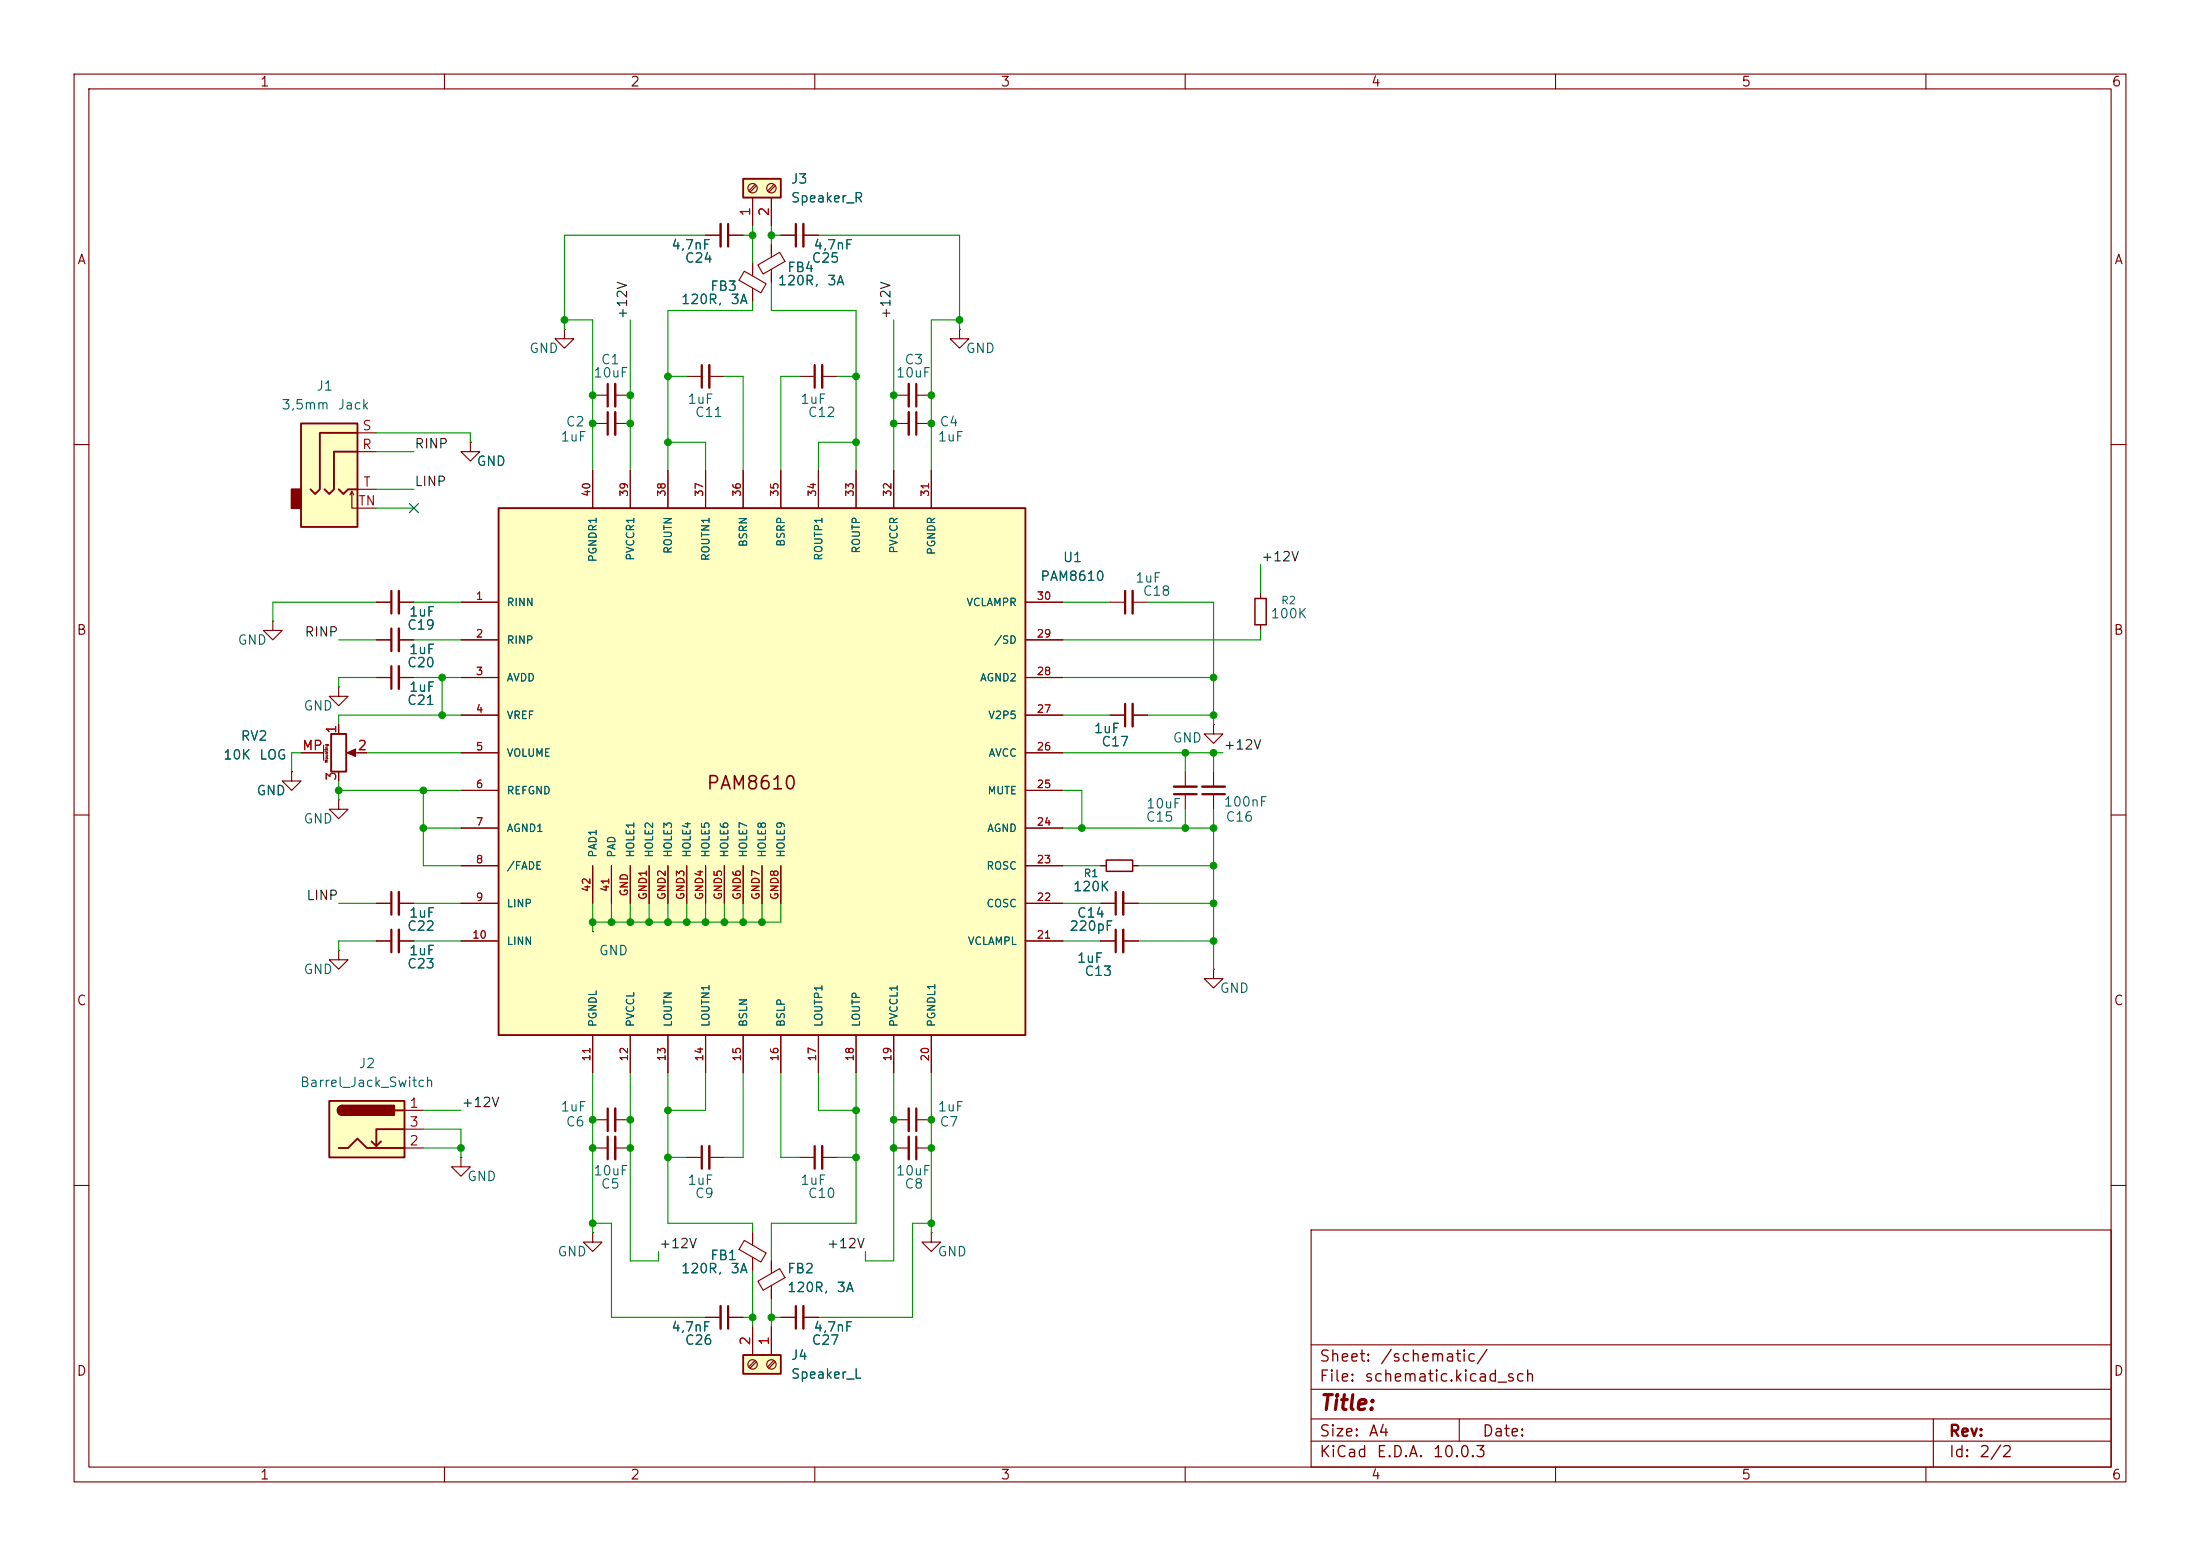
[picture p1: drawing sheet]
<svg xmlns="http://www.w3.org/2000/svg" width="297mm" height="210mm" viewBox="0 0 297 210" stroke-linecap="round" stroke-linejoin="round" font-family="sans-serif">
<g fill="none" stroke="#840000" stroke-width=".15">
<path d="M10 10h277v190h-277zM12 12h273v186h-273zM60 10v2M110 10v2M160 10v2M210 10v2M260 10v2M10 60h2M285 60h2M50.8 86.4h2M53.8 86.4h2.1M10 110h2"/>
<path d="M285 110h2M62.2 156.2v1.3h1.3l-1.3 1.3-1.2-1.3h1.2M62.2 156.2h.1M80 154.9h2M80 151.1h2M83.1 154.9h2M83.1 151.1h2M92.7 156.2h2M95.8 156.2h2M120.6 151.1h2.1M123.7 151.1h2M10 160h2"/>
<path d="M95.2 177.8h2.1M98.3 177.8h2M100.5 167.4l2.9 1.7-.7 1.2-2.9-1.7zM101.6 166.4v1.6M101.6 169.7v1.8M177 166h108v32h-108zM285 160h2M60 198v2M110 198v2M160 198v2M177 194.5h108M177 191.5h108"/>
<path d="M177 187.5h108M177 181.5h108M197 191.5v3M210 198v2M260 198v2M261 191.5v6.5"/>
</g>
<path d="M52.8 84.8v3.1M82 149.6v3.1M82 153.4v3.1M94.7 154.7v3M123.7 149.6v3.1M98.3 176.3v3" fill="none" stroke="#840000" stroke-width=".3"/>
<path d="M53.8 84.8v3.1M83.1 149.6v3.1M83.1 153.4v3.1M95.8 154.7v3M122.7 149.6v3.1M97.3 176.3v3" fill="none" stroke="#840000" stroke-width=".33"/>
<path d="M100.3 182.9h5.1v2.5h-5.1z" fill="#ffffc2"/>
<path d="M100.3 182.9h5.1v2.5h-5.1z" fill="none" stroke="#840000" stroke-width=".25"/>
<g fill="none" stroke="#840000" stroke-width=".15">
<path d="M149.9 96.5h2M149.9 81.3h2M152.9 96.5h2M152.9 81.3h2M163.8 97.8v1.3h1.3l-1.3 1.2-1.2-1.2h1.2M163.8 97.8h.1M170.2 80v.8M170.2 84.3v.8M160 104.1v2.1M160 107.2v2M163.8 104.1v2.1M163.8 107.2v2"/>
<path d="M80 125.7v1.3h1.3l-1.3 1.3-1.3-1.3h1.3M80 125.7h.1M107.9 156.2h2.1M111 156.2h2M120.6 154.9h2.1M123.7 154.9h2M101.6 179.1v3.8M102.3 172.9l3-1.7 .7 1.2-3 1.7zM104.1 170.2v1.6M104.1 173.5v1.8M104.1 179.1v3.8M105.4 177.8h2"/>
<path d="M108.5 177.8h2M125.7 166.4v1.2h1.3l-1.3 1.3-1.2-1.3h1.2M125.7 166.4h.1M101.9 183.6l-.8 .9M102.1 183.8l-.8 .9M104.5 183.6l-.9 .9M104.6 183.8l-.8 .9"/>
<circle cx="101.6" cy="184.1" r=".63"/>
<circle cx="104.1" cy="184.1" r=".63"/>
</g>
<path d="M151.9 79.8v3M151.9 95v3M158.5 107.2h3M162.3 107.2h3.1M110 154.7v3M123.7 153.4v3.1M107.4 176.3v3" fill="none" stroke="#840000" stroke-width=".3"/>
<path d="M152.9 79.8v3M152.9 95v3M158.5 106.2h3M162.3 106.2h3.1M111 154.7v3M122.7 153.4v3.1M108.5 176.3v3" fill="none" stroke="#840000" stroke-width=".33"/>
<path d="M169.4 80.8h1.5v3.5h-1.5z" fill="none" stroke="#840000" stroke-width=".2"/>
<path d="M44.4 148.6h10.2v7.6h-10.2z" fill="#ffffc2"/>
<path d="M44.4 148.6h10.2v7.6h-10.2zM45.7 154.9h1.3l1.3-1.2 1.2 1.2h5.1M46.2 149.2a.64 .64 0 0 0-.6 .7 .64 .64 0 0 0 .6 .6M51.4 154.1l-.6 .6M53.3 149.9h1.3M54.6 152.4h-3.8v2.3l-.6-.6" fill="none" stroke="#840000" stroke-width=".25"/>
<g fill="#840000" stroke="#840000" stroke-width=".25">
<path d="M45.8 149.4l.4-.2v1.3a.63 .63 0 0 1-.6-.4 .63 .63 0 0 1 .2-.7z"/>
<path d="M46.2 149.2h7v1.3h-7z"/>
</g>
<path d="M45.7 128.3v1.2h-1.3l1.3 1.3 1.3-1.3h-1.3M45.7 128.3h.1M50.8 127h2M53.8 127h2.1M54.6 149.9h2.5M54.6 154.9h2.5M54.6 152.4h2.5" fill="none" stroke="#840000" stroke-width=".15"/>
<path d="M52.8 125.5v3" fill="none" stroke="#840000" stroke-width=".3"/>
<path d="M53.8 125.5v3" fill="none" stroke="#840000" stroke-width=".33"/>
<path d="M67.3 68.6h71.1v71.1h-71.1z" fill="#ffffc2"/>
<path d="M67.3 68.6h71.1v71.1h-71.1z" fill="none" stroke="#840000" stroke-width=".25"/>
<g fill="none" stroke="#840000" stroke-width=".15">
<path d="M95.2 31.8h2.1M98.3 31.8h2M100.5 36.6l2.9 1.7-.7 1.2-2.9-1.7zM101.6 35.6v1.6M101.6 38.9v1.7M105.4 31.8h2M108.5 31.8h2M63.5 59.7v1.3h1.3l-1.3 1.2-1.3-1.2h1.3M63.5 59.7h.1M76.2 44.5v1.2h-1.3l1.3 1.3 1.3-1.3h-1.3M76.2 44.5h.1M80 57.2h2"/>
<path d="M80 53.3h2M83.1 57.2h2M83.1 53.3h2M92.7 50.8h2M95.8 50.8h2M80 63.5v5.1M85.1 63.5v5.1M90.2 63.5v5.1M95.2 63.5v5.1M100.3 63.5v5.1M105.4 63.5v5.1M110.5 63.5v5.1"/>
<path d="M115.6 63.5v5.1M120.6 63.5v5.1M125.7 63.5v5.1M62.2 81.3h5.1M62.2 86.4h5.1M62.2 91.4h5.1M62.2 96.5h5.1M138.4 81.3h5.1M138.4 86.4h5.1M138.4 91.4h5.1M138.4 96.5h5.1M62.2 101.6h5.1"/>
<path d="M62.2 106.7h5.1M62.2 111.8h5.1M62.2 116.8h5.1M80 116.8v5.1M82.5 116.8v5.1M85.1 116.8v5.1M87.6 116.8v5.1M90.2 116.8v5.1M92.7 116.8v5.1M95.2 116.8v5.1M97.8 116.8v5.1M100.3 116.8v5.1"/>
<path d="M102.9 116.8v5.1M105.4 116.8v5.1M138.4 101.6h5.1M138.4 106.7h5.1M138.4 111.8h5.1M138.4 116.8h5.1M148.6 116.8h.8M152.9 116.8h.8M62.2 121.9h5.1M62.2 127h5.1M80 139.7v5.1M85.1 139.7v5.1"/>
<path d="M90.2 139.7v5.1M95.2 139.7v5.1M100.3 139.7v5.1M105.4 139.7v5.1M110.5 139.7v5.1M115.6 139.7v5.1M120.6 139.7v5.1M125.7 139.7v5.1M138.4 121.9h5.1M138.4 127h5.1M148.6 121.9h2M148.6 127h2"/>
<path d="M151.6 121.9h2.1M151.6 127h2.1M163.8 130.8v1.3h1.3l-1.3 1.3-1.2-1.3h1.2M163.8 130.8h.1M80 166.4v1.2h-1.3l1.3 1.3 1.3-1.3h-1.3M80 166.4h.1"/>
</g>
<path d="M98.3 30.2v3.1M107.4 30.2v3.1M82 51.8v3.1M82 55.6v3.1M94.7 49.3v3M150.6 120.4v3M150.6 125.5v3" fill="none" stroke="#840000" stroke-width=".3"/>
<path d="M97.3 30.2v3.1M108.5 30.2v3.1M83.1 51.8v3.1M83.1 55.6v3.1M95.8 49.3v3M151.6 120.4v3M151.6 125.5v3" fill="none" stroke="#840000" stroke-width=".33"/>
<path d="M149.4 116.1h3.5v1.5h-3.5z" fill="none" stroke="#840000" stroke-width=".2"/>
<path d="M100.3 24.1h5.1v2.6h-5.1z" fill="#ffffc2"/>
<path d="M100.3 24.1h5.1v2.6h-5.1z" fill="none" stroke="#840000" stroke-width=".25"/>
<g fill="none" stroke="#840000" stroke-width=".15">
<path d="M101.6 26.7v3.8M101.9 24.9l-.8 .9M102.1 25.1l-.8 .8M104.1 26.7v3.8M104.5 24.9l-.9 .9M104.6 25.1l-.8 .8"/>
<circle cx="101.6" cy="25.4" r=".63"/>
<circle cx="104.1" cy="25.4" r=".63"/>
</g>
<path d="M40.6 57.2h7.7v13.9h-7.7z" fill="#ffffc2"/>
<path d="M39.4 66h1.2v2.6h-1.2z" fill="#840000" stroke="#840000" stroke-width=".25"/>
<path d="M40.6 57.2h7.7v13.9h-7.7zM48.3 58.4h-5.1v7.6l-.7 .7-.6-.7M45.7 66l.7 .7 .6-.7h1.3M48.3 61h-3.2v5l-.7 .7-.6-.7M44.7 99.1h2v5h-2z" fill="none" stroke="#840000" stroke-width=".25"/>
<g fill="none" stroke="#840000" stroke-width=".15">
<path d="M95.2 31.8h2.1M98.3 31.8h2M101.6 26.7v3.8M101.6 35.6v1.2M101.6 39.4v1.2M102.3 35.8l3-1.7 .7 1.2-3 1.7zM104.1 26.7v3.8M104.1 33v1.7M104.1 36.3v1.8M105.4 31.8h2M108.5 31.8h2M48.3 58.4h2.5"/>
<path d="M63.5 59.7h.1M107.9 50.8h2.1M111 50.8h2M120.6 57.2h2.1M120.6 53.3h2.1M123.7 57.2h2M123.7 53.3h2M129.5 44.5v1.2h1.3l-1.3 1.3-1.2-1.3h1.2M129.5 44.5h.1M47.2 66.8l.3-.5v2.3h3.3M47.5 66.3l.3 .5M48.3 61h2.5"/>
<path d="M48.3 66h2.5M80 63.5v5.1M85.1 63.5v5.1M90.2 63.5v5.1M95.2 63.5v5.1M100.3 63.5v5.1M105.4 63.5v5.1M110.5 63.5v5.1M115.6 63.5v5.1M120.6 63.5v5.1M125.7 63.5v5.1M36.8 83.8v1.3h-1.2l1.2 1.3 1.3-1.3h-1.3"/>
<path d="M36.8 83.8h.1M45.7 92.7v1.3h-1.3l1.3 1.3 1.3-1.3h-1.3M45.7 92.7h.1M45.7 97.8v1.3M50.8 91.4h2M50.8 81.3h2M50.8 86.4h2M53.8 91.4h2.1M53.8 81.3h2.1M53.8 86.4h2.1M62.2 91.4h5.1M62.2 81.3h5.1"/>
<path d="M62.2 86.4h5.1M62.2 96.5h5.1M138.4 91.4h5.1M138.4 81.3h5.1M138.4 86.4h5.1M138.4 96.5h5.1M149.9 96.5h2M152.9 96.5h2M39.4 104.1v1.3h-1.3l1.3 1.3 1.2-1.3h-1.2M39.4 104.1h.1M40.6 101.6h3.1M43.7 100.6v2"/>
<path d="M45.7 108v1.2h-1.3l1.3 1.3 1.3-1.3h-1.3M45.7 108h.1M45.7 104.1v1.3M47.2 101.6h2.3M62.2 101.6h5.1M62.2 116.8h5.1M62.2 106.7h5.1M62.2 111.8h5.1M80 116.8v5.1M82.5 116.8v5.1M85.1 116.8v5.1M87.6 116.8v5.1"/>
<path d="M90.2 116.8v5.1M92.7 116.8v5.1M95.2 116.8v5.1M97.8 116.8v5.1M100.3 116.8v5.1M102.9 116.8v5.1M105.4 116.8v5.1M138.4 101.6h5.1M138.4 116.8h5.1M138.4 106.7h5.1M138.4 111.8h5.1M148.6 116.8h.8"/>
<path d="M152.9 116.8h.8M50.8 121.9h2M50.8 127h2M53.8 121.9h2.1M53.8 127h2.1M62.2 121.9h5.1M62.2 127h5.1M80 125.7h.1M80 139.7v5.1M85.1 139.7v5.1M90.2 139.7v5.1M95.2 139.7v5.1"/>
<path d="M100.3 139.7v5.1M105.4 139.7v5.1M110.5 139.7v5.1M115.6 139.7v5.1M120.6 139.7v5.1M125.7 139.7v5.1M138.4 121.9h5.1M138.4 127h5.1M148.6 121.9h2M148.6 127h2M151.6 121.9h2.1M151.6 127h2.1"/>
<path d="M95.2 177.8h2.1M98.3 177.8h2M101.6 166.4v1.2M101.6 170.2v1.3M101.6 179.1v3.8M104.1 170.2v1.3M104.1 174v1.3M104.1 179.1v3.8M105.4 177.8h2M108.5 177.8h2"/>
</g>
<path d="M110 49.3v3M123.7 51.8v3.1M123.7 55.6v3.1M52.8 79.8v3M52.8 89.9v3.1M52.8 120.4v3" fill="none" stroke="#840000" stroke-width=".3"/>
<path d="M111 49.3v3M122.7 51.8v3.1M122.7 55.6v3.1M53.8 79.8v3M53.8 89.9v3.1M53.8 120.4v3" fill="none" stroke="#840000" stroke-width=".33"/>
<path d="M46.9 101.6l1.1-.5v1z" fill="#840000" stroke="#840000" stroke-width=".15"/>
<g fill="none" stroke="#009600" stroke-width=".15">
<path d="M95.2 31.8h-19v12.7M100.3 31.8h1.3M101.6 30.5v5.1M104.1 38.1v3.8h11.5v21.6M104.1 31.8h1.3M104.1 30.5v2.5M110.5 31.8h19v12.7M50.8 58.4h12.7v1.3M76.2 43.2h3.8v20.3M85.1 43.2v20.3M90.2 59.7h5v3.8M90.2 50.8h2.5"/>
<path d="M97.8 50.8h2.5v12.7M101.6 40.6v1.3h-11.4v21.6M107.9 50.8h-2.5v12.7M113 50.8h2.6M115.6 59.7h-5.1v3.8M120.6 43.2v20.3M129.5 43.2h-3.8v20.3M50.8 68.6h5.1M50.8 66h5.1M50.8 61h5.1M170.2 76.2v3.8M45.7 86.4h5.1"/>
<path d="M50.8 91.4h-5.1v1.3M50.8 81.3h-14v2.5M55.9 91.4h6.3M55.9 86.4h6.3M55.9 81.3h6.3M59.7 91.4v5.1M62.2 96.5h-16.5v1.3M143.5 96.5h6.4M143.5 91.4h20.3M143.5 81.3h6.4M154.9 96.5h8.9M154.9 81.3h8.9v16.5"/>
<path d="M170.2 85.1v1.3h-26.7M40.6 101.6h-1.2v2.5M45.7 105.4v2.6M45.7 106.7h16.5M49.5 101.6h12.7M57.1 106.7v10.1h5.1M57.1 111.8h5.1M143.5 101.6h21.6M143.5 106.7h2.5v5.1M143.5 116.8h5.1M143.5 111.8h20.3M153.7 116.8h10.1"/>
<path d="M160 101.6v2.5M160 109.2v2.6M163.8 101.6v2.5M163.8 109.2v21.6M45.7 121.9h5.1M50.8 127h-5.1v1.3M55.9 127h6.3M55.9 121.9h6.3M80 121.9v3.8M82.5 121.9v2.6M85.1 121.9v2.6M87.6 121.9v2.6"/>
<path d="M90.2 121.9v2.6M92.7 121.9v2.6M95.2 121.9v2.6M97.8 121.9v2.6M100.3 121.9v2.6M102.9 121.9v2.6M105.4 121.9v2.6h-25.4M143.5 127h5.1M143.5 121.9h5.1M153.7 127h10.1M153.7 121.9h10.1M57.1 149.9h5.1"/>
<path d="M57.1 152.4h5.1v3.8M57.1 154.9h5.1M80 144.8v21.6M85.1 144.8v25.4h3.8v-1.3M90.2 144.8v20.3h11.4v1.3M90.2 156.2h2.5M95.2 144.8v5.1h-5M100.3 144.8v11.4h-2.5M105.4 144.8v11.4h2.5M110.5 144.8v5.1h5.1M113 156.2h2.6M115.6 144.8v20.3h-11.5v5.1"/>
<path d="M120.6 144.8v25.4h-3.8v-1.3M125.7 144.8v21.6M80 165.1h2.5v12.7h12.7M100.3 177.8h1.3M101.6 171.5v7.6M104.1 175.3v3.8M104.1 177.8h1.3M125.7 165.1h-2.5v12.7h-12.7"/>
</g>
<path d="M55.3 68l1.2 1.2M56.5 68l-1.2 1.2" fill="none" stroke="#000084" stroke-width=".15"/>
<g fill="#009600" stroke="#009600" stroke-width=".14">
<circle cx="80" cy="154.9" r=".46"/>
<circle cx="92.7" cy="124.5" r=".46"/>
<circle cx="90.2" cy="124.5" r=".46"/>
<circle cx="85.1" cy="154.9" r=".46"/>
<circle cx="85.1" cy="151.1" r=".46"/>
<circle cx="80" cy="151.1" r=".46"/>
<circle cx="82.5" cy="124.5" r=".46"/>
<circle cx="87.6" cy="124.5" r=".46"/>
<circle cx="80" cy="124.5" r=".46"/>
<circle cx="90.2" cy="156.2" r=".46"/>
<circle cx="90.2" cy="149.9" r=".46"/>
<circle cx="97.8" cy="124.5" r=".46"/>
<circle cx="95.2" cy="124.5" r=".46"/>
<circle cx="62.2" cy="154.9" r=".46"/>
<circle cx="90.2" cy="59.7" r=".46"/>
<circle cx="85.1" cy="57.2" r=".46"/>
<circle cx="80" cy="57.2" r=".46"/>
<circle cx="80" cy="53.3" r=".46"/>
<circle cx="85.1" cy="53.3" r=".46"/>
<circle cx="57.1" cy="111.8" r=".46"/>
<circle cx="85.1" cy="124.5" r=".46"/>
<circle cx="57.1" cy="106.7" r=".46"/>
<circle cx="59.7" cy="91.4" r=".46"/>
<circle cx="45.7" cy="106.7" r=".46"/>
<circle cx="59.7" cy="96.5" r=".46"/>
<circle cx="125.7" cy="53.3" r=".46"/>
<circle cx="125.7" cy="57.2" r=".46"/>
<circle cx="115.6" cy="59.7" r=".46"/>
<circle cx="115.6" cy="50.8" r=".46"/>
<circle cx="129.5" cy="43.2" r=".46"/>
<circle cx="120.6" cy="53.3" r=".46"/>
<circle cx="120.6" cy="57.2" r=".46"/>
<circle cx="76.2" cy="43.2" r=".46"/>
<circle cx="90.2" cy="50.8" r=".46"/>
<circle cx="101.6" cy="31.8" r=".46"/>
<circle cx="104.1" cy="31.8" r=".46"/>
<circle cx="146" cy="111.8" r=".46"/>
<circle cx="160" cy="111.8" r=".46"/>
<circle cx="125.7" cy="151.1" r=".46"/>
<circle cx="120.6" cy="151.1" r=".46"/>
<circle cx="115.6" cy="149.9" r=".46"/>
<circle cx="163.8" cy="127" r=".46"/>
<circle cx="163.8" cy="121.9" r=".46"/>
<circle cx="102.9" cy="124.5" r=".46"/>
<circle cx="163.8" cy="116.8" r=".46"/>
<circle cx="163.8" cy="111.8" r=".46"/>
<circle cx="100.3" cy="124.5" r=".46"/>
<circle cx="160" cy="101.6" r=".46"/>
<circle cx="163.8" cy="91.4" r=".46"/>
<circle cx="163.8" cy="96.5" r=".46"/>
<circle cx="163.8" cy="101.6" r=".46"/>
<circle cx="115.6" cy="156.2" r=".46"/>
<circle cx="125.7" cy="165.1" r=".46"/>
<circle cx="125.7" cy="154.9" r=".46"/>
<circle cx="120.6" cy="154.9" r=".46"/>
<circle cx="104.1" cy="177.8" r=".46"/>
<circle cx="101.6" cy="177.8" r=".46"/>
<circle cx="80" cy="165.1" r=".46"/>
</g>
<text font-size="2" fill="#840000" x="178" y="190.8">Title:</text>
<text font-size="1.8" fill="#840000" x="95.2" y="107">PAM8610</text>
<g font-size="1.5" fill="#840000">
<text x="178" y="184.2">Sheet:</text>
<text x="186.2" y="184.2">/schematic/</text>
<text x="178" y="186.9">File:</text>
<text x="184.1" y="186.9">schematic.kicad_sch</text>
<text x="178" y="197.1">KiCad</text>
<text x="178" y="194.3">Size:</text>
<text x="184.7" y="194.3">A4</text>
<text x="185.7" y="197.1">E.D.A.</text>
<text x="193.3" y="197.1">10.0.3</text>
<text x="200" y="194.3">Date:</text>
<text x="263" y="194.3">Rev:</text>
<text x="263" y="197.1">Id:</text>
<text x="267.1" y="197.1">2/2</text>
</g>
<g font-size="1.3" fill="#840000">
<text x="35" y="12">1</text>
<text x="85" y="12">2</text>
<text x="135" y="12">3</text>
<text x="185" y="12">4</text>
<text x="235" y="12">5</text>
<text x="285" y="12">6</text>
<text x="10.3" y="36">A</text>
<text x="285.3" y="36">A</text>
<text x="10.3" y="86">B</text>
<text x="285.3" y="86">B</text>
<text x="10.3" y="136">C</text>
<text x="285.3" y="136">C</text>
<text x="10.3" y="186">D</text>
<text x="285.3" y="186">D</text>
<text x="35" y="200">1</text>
<text x="85" y="200">2</text>
<text x="135" y="200">3</text>
<text x="185" y="200">4</text>
<text x="235" y="200">5</text>
<text x="285" y="200">6</text>
</g>
<g font-size="1.3" fill="#a90000">
<text x="101.6" y="29.3" transform="rotate(-90 101.6 29.3)">1</text>
<text x="104.1" y="29.3" transform="rotate(-90 104.1 29.3)">2</text>
<text x="48.8" y="58.4">S</text>
<text x="48.8" y="60.9">R</text>
<text x="48.3" y="68.6">TN</text>
<text x="48.9" y="66">T</text>
<text x="40.7" y="101.6">MP</text>
<text x="45.7" y="99.1" transform="rotate(-90 45.7 99.1)">1</text>
<text x="48.2" y="101.6">2</text>
<text x="45.7" y="105.5" transform="rotate(-90 45.7 105.5)">3</text>
<text x="55.2" y="149.8">1</text>
<text x="55.2" y="154.9">2</text>
<text x="55.2" y="152.4">3</text>
<text x="101.6" y="181.7" transform="rotate(-90 101.6 181.7)">2</text>
<text x="104.1" y="181.7" transform="rotate(-90 104.1 181.7)">1</text>
</g>
<g font-size="1.3" fill="#006464">
<text x="106.7" y="25.1">J3</text>
<text x="106.7" y="27.6">Speaker_R</text>
<text x="90.5" y="34">4,7nF</text>
<text x="92.4" y="35.8">C24</text>
<text x="109.5" y="35.8">C25</text>
<text x="109.7" y="34">4,7nF</text>
<text x="91.9" y="41.4">120R,</text>
<text x="95.8" y="39.6">FB3</text>
<text x="98.5" y="41.4">3A</text>
<text x="104.9" y="38.8">120R,</text>
<text x="106.2" y="37">FB4</text>
<text x="111.6" y="38.8">3A</text>
<text x="71.4" y="48">GND</text>
<text x="130.3" y="48">GND</text>
<text x="42.6" y="53">J1</text>
<text x="80" y="51.3">10uF</text>
<text x="81" y="49.5">C1</text>
<text x="120.9" y="51.3">10uF</text>
<text x="122" y="49.5">C3</text>
<text x="37.9" y="55.6">3,5mm</text>
<text x="45.5" y="55.6">Jack</text>
<text x="75.6" y="59.9">1uF</text>
<text x="76.3" y="57.9">C2</text>
<text x="92.7" y="54.8">1uF</text>
<text x="93.7" y="56.6">C11</text>
<text x="108" y="54.8">1uF</text>
<text x="109" y="56.6">C12</text>
<text x="126.5" y="59.9">1uF</text>
<text x="126.8" y="57.9">C4</text>
<text x="64.3" y="63.2">GND</text>
<text x="143.4" y="76.2">U1</text>
<text x="55.1" y="83.5">1uF</text>
<text x="140.4" y="78.7">PAM8610</text>
<text x="153.2" y="78.9">1uF</text>
<text x="154.2" y="80.7">C18</text>
<text x="171.4" y="83.8">100K</text>
<text x="32" y="87.3">GND</text>
<text x="54.9" y="85.3">C19</text>
<text x="55.1" y="88.6">1uF</text>
<text x="54.9" y="90.4">C20</text>
<text x="54.9" y="95.5">C21</text>
<text x="55.1" y="93.7">1uF</text>
<text x="32.4" y="100.3">RV2</text>
<text x="40.9" y="96.2">GND</text>
<text x="147.6" y="99.3">1uF</text>
<text x="148.6" y="101">C17</text>
<text x="158.2" y="100.5">GND</text>
<text x="30" y="102.8">10K</text>
<text x="34.5" y="107.7">GND</text>
<text x="34.9" y="102.8">LOG</text>
<text x="40.9" y="111.5">GND</text>
<text x="154.6" y="111.2">C15</text>
<text x="154.6" y="109.4">10uF</text>
<text x="165.1" y="109.2">100nF</text>
<text x="165.4" y="111.2">C16</text>
<text x="54.9" y="125.9">C22</text>
<text x="55.1" y="124.2">1uF</text>
<text x="144.3" y="125.9">220pF</text>
<text x="144.8" y="120.6">120K</text>
<text x="145.3" y="124.2">C14</text>
<text x="40.9" y="131.8">GND</text>
<text x="54.9" y="131">C23</text>
<text x="55.1" y="129.2">1uF</text>
<text x="80.8" y="129.2">GND</text>
<text x="145.3" y="130.3">1uF</text>
<text x="146.3" y="132">C13</text>
<text x="164.6" y="134.3">GND</text>
<text x="40.4" y="147">Barrel_Jack_Switch</text>
<text x="48.3" y="144.5">J2</text>
<text x="75.6" y="150.3">1uF</text>
<text x="76.3" y="152.4">C6</text>
<text x="126.5" y="150.3">1uF</text>
<text x="126.8" y="152.4">C7</text>
<text x="63" y="159.7">GND</text>
<text x="80" y="159">10uF</text>
<text x="81" y="160.7">C5</text>
<text x="92.7" y="160.2">1uF</text>
<text x="108" y="160.2">1uF</text>
<text x="120.9" y="159">10uF</text>
<text x="122" y="160.7">C8</text>
<text x="93.7" y="162">C9</text>
<text x="109" y="162">C10</text>
<text x="75.2" y="169.9">GND</text>
<text x="91.9" y="172.2">120R,</text>
<text x="95.8" y="170.4">FB1</text>
<text x="98.5" y="172.2">3A</text>
<text x="106.2" y="172.2">FB2</text>
<text x="126.5" y="169.9">GND</text>
<text x="106.2" y="174.7">120R,</text>
<text x="112.9" y="174.7">3A</text>
<text x="90.5" y="180">4,7nF</text>
<text x="92.4" y="181.8">C26</text>
<text x="106.7" y="183.9">J4</text>
<text x="109.5" y="181.8">C27</text>
<text x="109.7" y="180">4,7nF</text>
<text x="106.7" y="186.4">Speaker_L</text>
</g>
<g font-size="1.3" fill="#0f0f0f">
<text x="85" y="43.2" transform="rotate(-90 85 43.2)">+12V</text>
<text x="120.5" y="43.2" transform="rotate(-90 120.5 43.2)">+12V</text>
<text x="55.9" y="65.9">LINP</text>
<text x="55.9" y="60.8">RINP</text>
<text x="170.2" y="76.1">+12V</text>
<text x="41" y="86.2">RINP</text>
<text x="165.1" y="101.5">+12V</text>
<text x="41.3" y="121.8">LINP</text>
<text x="62.2" y="149.7">+12V</text>
<text x="88.9" y="168.8">+12V</text>
<text x="111.6" y="168.8">+12V</text>
</g>
<g font-size="1" fill="#a90000">
<text x="79.9" y="67.1" transform="rotate(-90 79.9 67.1)">40</text>
<text x="85" y="67.1" transform="rotate(-90 85 67.1)">39</text>
<text x="90.1" y="67.1" transform="rotate(-90 90.1 67.1)">38</text>
<text x="95.2" y="67.1" transform="rotate(-90 95.2 67.1)">37</text>
<text x="100.3" y="67.1" transform="rotate(-90 100.3 67.1)">36</text>
<text x="105.3" y="67.1" transform="rotate(-90 105.3 67.1)">35</text>
<text x="110.4" y="67.1" transform="rotate(-90 110.4 67.1)">34</text>
<text x="115.5" y="67.1" transform="rotate(-90 115.5 67.1)">33</text>
<text x="120.6" y="67.1" transform="rotate(-90 120.6 67.1)">32</text>
<text x="125.7" y="67.1" transform="rotate(-90 125.7 67.1)">31</text>
<text x="64.2" y="81.2">1</text>
<text x="139.9" y="81.2">30</text>
<text x="64.2" y="86.3">2</text>
<text x="139.9" y="86.3">29</text>
<text x="64.2" y="91.4">3</text>
<text x="139.9" y="91.4">28</text>
<text x="64.2" y="96.4">4</text>
<text x="64.2" y="101.5">5</text>
<text x="139.9" y="101.5">26</text>
<text x="139.9" y="96.4">27</text>
<text x="64.2" y="106.6">6</text>
<text x="139.9" y="106.6">25</text>
<text x="64.2" y="111.7">7</text>
<text x="139.9" y="111.7">24</text>
<text x="64.2" y="116.8">8</text>
<text x="139.9" y="116.8">23</text>
<text x="64.2" y="121.8">9</text>
<text x="79.9" y="120.5" transform="rotate(-90 79.9 120.5)">42</text>
<text x="82.5" y="120.5" transform="rotate(-90 82.5 120.5)">41</text>
<text x="85" y="121.1" transform="rotate(-90 85 121.1)">GND</text>
<text x="87.6" y="121.5" transform="rotate(-90 87.6 121.5)">GND1</text>
<text x="90.1" y="121.5" transform="rotate(-90 90.1 121.5)">GND2</text>
<text x="92.6" y="121.5" transform="rotate(-90 92.6 121.5)">GND3</text>
<text x="95.2" y="121.5" transform="rotate(-90 95.2 121.5)">GND4</text>
<text x="97.7" y="121.5" transform="rotate(-90 97.7 121.5)">GND5</text>
<text x="100.3" y="121.5" transform="rotate(-90 100.3 121.5)">GND6</text>
<text x="102.8" y="121.5" transform="rotate(-90 102.8 121.5)">GND7</text>
<text x="105.3" y="121.5" transform="rotate(-90 105.3 121.5)">GND8</text>
<text x="139.9" y="121.8">22</text>
<text x="63.7" y="126.9">10</text>
<text x="139.9" y="126.9">21</text>
<text x="79.9" y="143.3" transform="rotate(-90 79.9 143.3)">11</text>
<text x="85" y="143.3" transform="rotate(-90 85 143.3)">12</text>
<text x="90.1" y="143.3" transform="rotate(-90 90.1 143.3)">13</text>
<text x="95.2" y="143.3" transform="rotate(-90 95.2 143.3)">14</text>
<text x="100.3" y="143.3" transform="rotate(-90 100.3 143.3)">15</text>
<text x="105.3" y="143.3" transform="rotate(-90 105.3 143.3)">16</text>
<text x="110.4" y="143.3" transform="rotate(-90 110.4 143.3)">17</text>
<text x="115.5" y="143.3" transform="rotate(-90 115.5 143.3)">18</text>
<text x="120.6" y="143.3" transform="rotate(-90 120.6 143.3)">19</text>
<text x="125.7" y="143.3" transform="rotate(-90 125.7 143.3)">20</text>
</g>
<g font-size="1" fill="#006464">
<text x="80.8" y="75.9" transform="rotate(-90 80.8 75.9)">PGNDR1</text>
<text x="85.9" y="75.8" transform="rotate(-90 85.9 75.8)">PVCCR1</text>
<text x="90.9" y="74.8" transform="rotate(-90 90.9 74.8)">ROUTN</text>
<text x="96" y="75.8" transform="rotate(-90 96 75.8)">ROUTN1</text>
<text x="101.1" y="73.9" transform="rotate(-90 101.1 73.9)">BSRN</text>
<text x="106.2" y="73.9" transform="rotate(-90 106.2 73.9)">BSRP</text>
<text x="111.3" y="75.8" transform="rotate(-90 111.3 75.8)">ROUTP1</text>
<text x="116.3" y="74.8" transform="rotate(-90 116.3 74.8)">ROUTP</text>
<text x="121.4" y="74.8" transform="rotate(-90 121.4 74.8)">PVCCR</text>
<text x="126.5" y="75" transform="rotate(-90 126.5 75)">PGNDR</text>
<text x="68.3" y="82.1">RINN</text>
<text x="130.4" y="82.1">VCLAMPR</text>
<text x="172.9" y="81.8">R2</text>
<text x="68.3" y="87.1">RINP</text>
<text x="134.1" y="87.1">/SD</text>
<text x="68.3" y="92.2">AVDD</text>
<text x="132.2" y="92.2">AGND2</text>
<text x="68.3" y="97.3">VREF</text>
<text x="133.3" y="97.3">V2P5</text>
<text x="68.3" y="102.4">VOLUME</text>
<text x="68.3" y="107.5">REFGND</text>
<text x="133.2" y="107.5">MUTE</text>
<text x="133.4" y="102.4">AVCC</text>
<text x="68.3" y="112.5">AGND1</text>
<text x="133.2" y="112.5">AGND</text>
<text x="68.3" y="117.6">/FADE</text>
<text x="80.8" y="115.8" transform="rotate(-90 80.8 115.8)">PAD1</text>
<text x="83.3" y="115.8" transform="rotate(-90 83.3 115.8)">PAD</text>
<text x="85.9" y="115.8" transform="rotate(-90 85.9 115.8)">HOLE1</text>
<text x="88.4" y="115.8" transform="rotate(-90 88.4 115.8)">HOLE2</text>
<text x="90.9" y="115.8" transform="rotate(-90 90.9 115.8)">HOLE3</text>
<text x="93.5" y="115.8" transform="rotate(-90 93.5 115.8)">HOLE4</text>
<text x="96" y="115.8" transform="rotate(-90 96 115.8)">HOLE5</text>
<text x="98.6" y="115.8" transform="rotate(-90 98.6 115.8)">HOLE6</text>
<text x="101.1" y="115.8" transform="rotate(-90 101.1 115.8)">HOLE7</text>
<text x="103.6" y="115.8" transform="rotate(-90 103.6 115.8)">HOLE8</text>
<text x="106.2" y="115.8" transform="rotate(-90 106.2 115.8)">HOLE9</text>
<text x="133.1" y="117.6">ROSC</text>
<text x="146.2" y="118.6">R1</text>
<text x="68.3" y="122.7">LINP</text>
<text x="133.1" y="122.7">COSC</text>
<text x="68.3" y="127.8">LINN</text>
<text x="130.6" y="127.8">VCLAMPL</text>
<text x="80.8" y="138.7" transform="rotate(-90 80.8 138.7)">PGNDL</text>
<text x="85.9" y="138.7" transform="rotate(-90 85.9 138.7)">PVCCL</text>
<text x="90.9" y="138.7" transform="rotate(-90 90.9 138.7)">LOUTN</text>
<text x="96" y="138.7" transform="rotate(-90 96 138.7)">LOUTN1</text>
<text x="101.1" y="138.7" transform="rotate(-90 101.1 138.7)">BSLN</text>
<text x="106.2" y="138.7" transform="rotate(-90 106.2 138.7)">BSLP</text>
<text x="111.3" y="138.7" transform="rotate(-90 111.3 138.7)">LOUTP1</text>
<text x="116.3" y="138.7" transform="rotate(-90 116.3 138.7)">LOUTP</text>
<text x="121.4" y="138.7" transform="rotate(-90 121.4 138.7)">PVCCL1</text>
<text x="126.5" y="138.7" transform="rotate(-90 126.5 138.7)">PGNDL1</text>
</g>
<text font-size=".4" fill="#840000" x="44.4" y="103" transform="rotate(-90 44.4 103)">Mounting</text>
</svg>
